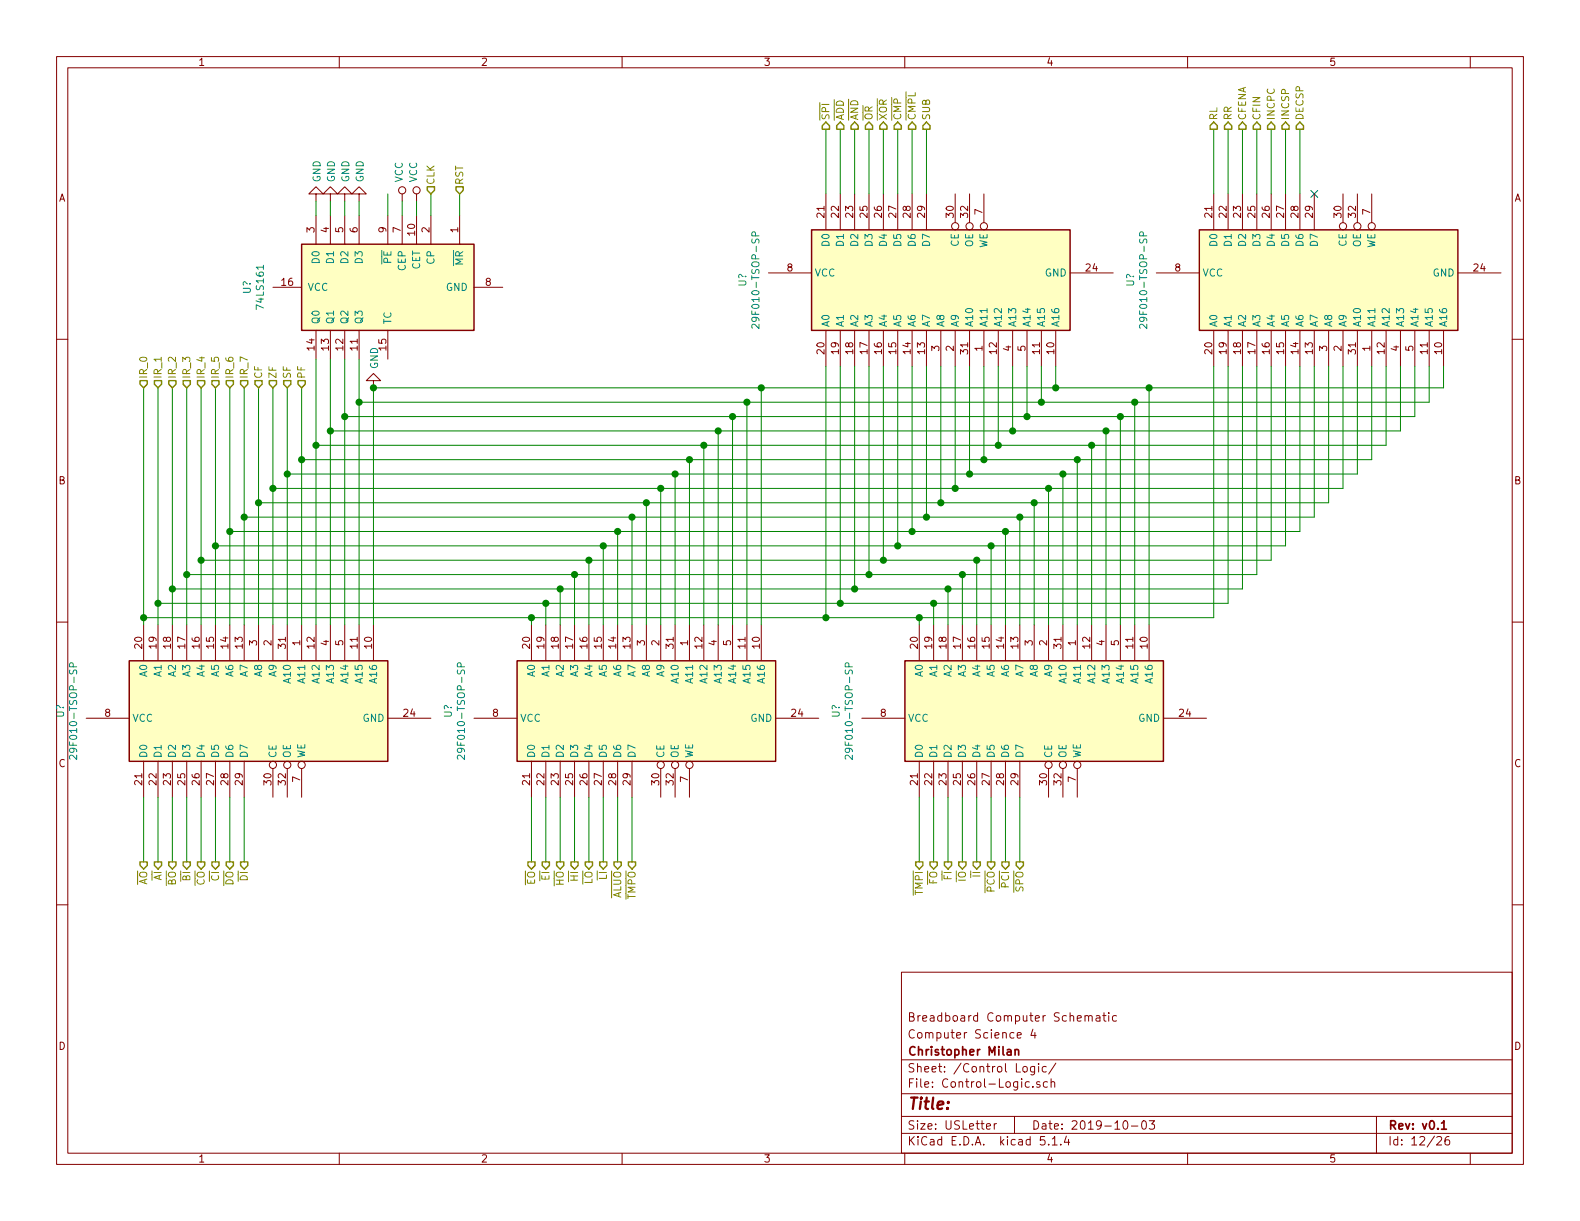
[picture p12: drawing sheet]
<svg xmlns="http://www.w3.org/2000/svg" width="279mm" height="216mm" viewBox="0 0 279 216" stroke-linecap="round" stroke-linejoin="round" font-family="sans-serif">
<g fill="none" stroke="#840000" stroke-width=".18">
<path d="M10 10h259.4v195.9h-259.4zM12 12h255.4v191.9h-255.4zM60 10v2M110 10v2M160 10v2M210 10v2M260 10v2M55.9 34.3h-1.3l1.3-1.3 1.2 1.3h-1.2v1.3M55.9 38.1v5.1M58.4 34.3h-1.3l1.3-1.3 1.3 1.3h-1.3v1.3M58.4 38.1v5.1M61 34.3h-1.3l1.3-1.3 1.2 1.3h-1.2v1.3"/>
<path d="M61 38.1v5.1M63.5 34.3h-1.3l1.3-1.3 1.3 1.3h-1.3v1.3M63.5 38.1v5.1M68.6 38.1v5.1M71.1 34.3v1.3M71.1 38.1v5.1M73.7 34.3v1.3M73.7 38.1v5.1M76.2 38.1v5.1M81.3 38.1v5.1M146 34.3v6.3M148.6 34.3v6.3"/>
<path d="M151.1 34.3v6.3M153.7 34.3v6.3M156.2 34.3v6.3M158.7 34.3v6.3M161.3 34.3v6.3M163.8 34.3v6.3M168.9 34.3v5.1M171.4 34.3v5.1M174 34.3v5.1M214.6 34.3v6.3M217.2 34.3v6.3M219.7 34.3v6.3"/>
<path d="M222.2 34.3v6.3M224.8 34.3v6.3M227.3 34.3v6.3M229.9 34.3v6.3M232.4 34.3v6.3M237.5 34.3v5.1M240 34.3v5.1M242.6 34.3v5.1M10 60h2M48.3 50.8h5M55.9 58.4v5.1M58.4 58.4v5.1"/>
<path d="M61 58.4v5.1M63.5 58.4v5.1M68.6 58.4v5.1M83.8 50.8h5.1M135.9 48.3h7.6M146 58.4v6.4M148.6 58.4v6.4M151.1 58.4v6.4M153.7 58.4v6.4M156.2 58.4v6.4M158.7 58.4v6.4M161.3 58.4v6.4"/>
<path d="M163.8 58.4v6.4M166.4 58.4v6.4M168.9 58.4v6.4M171.4 58.4v6.4M174 58.4v6.4M176.5 58.4v6.4M179.1 58.4v6.4M181.6 58.4v6.4M184.1 58.4v6.4M186.7 58.4v6.4M189.2 48.3h7.6M204.5 48.3h7.6"/>
<path d="M214.6 58.4v6.4M217.2 58.4v6.4M219.7 58.4v6.4M222.2 58.4v6.4M224.8 58.4v6.4M227.3 58.4v6.4M229.9 58.4v6.4M232.4 58.4v6.4M234.9 58.4v6.4M237.5 58.4v6.4M240 58.4v6.4M242.6 58.4v6.4"/>
<path d="M245.1 58.4v6.4M247.6 58.4v6.4M250.2 58.4v6.4M252.7 58.4v6.4M255.3 58.4v6.4M257.8 48.3h7.6M267.4 60h2M66 67.3h-1.2l1.2-1.3 1.3 1.3h-1.3v1.3M10 110h2M25.4 110.5v6.3M27.9 110.5v6.3M30.5 110.5v6.3"/>
<path d="M33 110.5v6.3M35.6 110.5v6.3M38.1 110.5v6.3M40.6 110.5v6.3M43.2 110.5v6.3M45.7 110.5v6.3M48.3 110.5v6.3M50.8 110.5v6.3M53.3 110.5v6.3M55.9 110.5v6.3M58.4 110.5v6.3M61 110.5v6.3"/>
<path d="M63.5 110.5v6.3M66 110.5v6.3M94 110.5v6.3M96.5 110.5v6.3M99.1 110.5v6.3M101.6 110.5v6.3M104.1 110.5v6.3M106.7 110.5v6.3M109.2 110.5v6.3M111.8 110.5v6.3M114.3 110.5v6.3M116.8 110.5v6.3"/>
<path d="M119.4 110.5v6.3M121.9 110.5v6.3M124.5 110.5v6.3M127 110.5v6.3M129.5 110.5v6.3M132.1 110.5v6.3M134.6 110.5v6.3M162.6 110.5v6.3M165.1 110.5v6.3M167.6 110.5v6.3M170.2 110.5v6.3M172.7 110.5v6.3"/>
<path d="M175.3 110.5v6.3M177.8 110.5v6.3M180.3 110.5v6.3M182.9 110.5v6.3M185.4 110.5v6.3M188 110.5v6.3M190.5 110.5v6.3M193 110.5v6.3M195.6 110.5v6.3M198.1 110.5v6.3M200.7 110.5v6.3M203.2 110.5v6.3"/>
<path d="M267.4 110h2M15.2 127h7.7M25.4 134.6v6.4M27.9 134.6v6.4M30.5 134.6v6.4M33 134.6v6.4M35.6 134.6v6.4M38.1 134.6v6.4M40.6 134.6v6.4M43.2 134.6v6.4M48.3 135.9v5.1M50.8 135.9v5.1"/>
<path d="M53.3 135.9v5.1M68.6 127h7.6M83.8 127h7.6M94 134.6v6.4M96.5 134.6v6.4M99.1 134.6v6.4M101.6 134.6v6.4M104.1 134.6v6.4M106.7 134.6v6.4M109.2 134.6v6.4M111.8 134.6v6.4M116.8 135.9v5.1"/>
<path d="M119.4 135.9v5.1M121.9 135.9v5.1M137.2 127h7.6M152.4 127h7.6M162.6 134.6v6.4M165.1 134.6v6.4M167.6 134.6v6.4M170.2 134.6v6.4M172.7 134.6v6.4M175.3 134.6v6.4M177.8 134.6v6.4M180.3 134.6v6.4"/>
<path d="M185.4 135.9v5.1M188 135.9v5.1M190.5 135.9v5.1M205.7 127h7.7M10 160h2M267.4 160h2M159.4 171.9h108v32h-108zM191.9 179.7l.2-.1 .3 .1 .1 .9M192.5 179.8l.2-.2 .4 .1v.9M193.9 179.7h.5l.1 .9M194.5 179.9l-.5 .1-.2 .2 .1 .3 .1 .1 .5-.1M195 179.6h.6"/>
<path d="M195.2 179.1v1.3l.4 .2M196.1 179.1v.1M196.1 179.6v1M197.4 179.7l-.4-.1-.3 .3 .1 .6h.6M159.4 197.4h108M159.4 193.4h108M159.4 187.4h108M174.4 199.2l.8-.2-.1-.2-.4-.1-.3 .2 .1 .7h.6M175.8 198.7v1M176.2 198.7l-.3 .1-.1 .2M179.4 197.4v3M179.9 183.1l.7-.2-.1-.2-.4-.1-.2 .2 .1 .7h.5"/>
<path d="M180.9 188.7l.3-.1 .4 .1v.7l-.2 .2-.5-.2zM182 191.3h-.4l-.3 .2 .1 .6 .2 .2 .4-.1M182.7 192.1v.2M182.7 182l-.4 1.1h.9M183 188.6v1.2l-.3 .3-.4-.1M183 188.6h-.5l-.3 .2 .1 .6 .2 .2 .5-.1M183 182.6v1M183.7 188.1v.1M183.7 188.6v1M183.9 191.3h-.4l-.2 .2 .1 .2 .5 .1v.4h-.6M185 188.6h-.4l-.3 .2 .1 .6 .2 .2 .4-.1M185.2 191.3h-.4l-.3 .2 .1 .6 .2 .2 .4-.1"/>
<path d="M185.9 191.4l.2-.1h.3l.1 1M185.9 190.8v1.5M186.7 188l-1.3 1.9M198.8 198.2h.3a.94 .94 0 0 1 0 1.5 .8 .8 0 0 1-.6-.7 .8 .8 0 0 1 .3-.8zM200.1 199.1h1.1M202 198.3l.4-.1a.94 .94 0 0 1 0 1.5 .82 .82 0 0 1-.4-1.4zM203.2 198.2h1l-.5 .6 .4 .1v.6l-.2 .2-.7-.2M243.4 197.4v6.5M60 203.9v2M110 203.9v2M159.4 200.4h108M160 203.9v2"/>
<path d="M184.7 201h-.7l-.1 .7 .2-.2 .6 .1 .1 .2-.1 .5-.2 .2-.6-.2M185.4 202.3v.2M186.1 201.4l.4-.4v1.5M186.1 202.5h.8M187.6 202.3v.2M188.6 200.9l-.4 1.1h1M189 201.5v1M210 203.9v2M254.1 201.1l.2-.1h.4l.2 .4-.9 1.1h.9M256.2 201a.59 .59 0 0 0-.7 .6l.1 .7 .2 .2 .5-.2 .1-.5-.2-.2-.4-.1-.3 .3M260 203.9v2"/>
<circle cx="71.1" cy="33.7" r=".63"/>
<circle cx="73.7" cy="33.7" r=".63"/>
<circle cx="168.9" cy="40" r=".63"/>
<circle cx="171.4" cy="40" r=".63"/>
<circle cx="174" cy="40" r=".63"/>
<circle cx="237.5" cy="40" r=".63"/>
<circle cx="240" cy="40" r=".63"/>
<circle cx="242.6" cy="40" r=".63"/>
<circle cx="48.3" cy="135.3" r=".63"/>
<circle cx="50.8" cy="135.3" r=".63"/>
<circle cx="53.3" cy="135.3" r=".63"/>
<circle cx="116.8" cy="135.3" r=".63"/>
<circle cx="119.4" cy="135.3" r=".63"/>
<circle cx="121.9" cy="135.3" r=".63"/>
<circle cx="185.4" cy="135.3" r=".63"/>
<circle cx="188" cy="135.3" r=".63"/>
<circle cx="190.5" cy="135.3" r=".63"/>
</g>
<path d="M178.1 185.6h.6l.1 1M178.8 185.9l-.5 .1-.2 .2v.3l.2 .1 .5-.1M179.5 185.7l.2-.1h.4v1M179.5 185.6v1M254.9 198.6l.4-.4v1.5M254.9 199.7h.9" fill="none" stroke="#840000" stroke-width=".3"/>
<g fill="#ffffc2" stroke="#ffffc2" stroke-width=".18">
<path d="M160 116.8h45.7v17.8h-45.7z"/>
<path d="M22.9 116.8h45.7v17.8h-45.7z"/>
<path d="M212.1 40.6h45.7v17.8h-45.7z"/>
<path d="M143.5 40.6h45.7v17.8h-45.7z"/>
<path d="M53.3 43.2h30.5v15.2h-30.5z"/>
<path d="M91.4 116.8h45.8v17.8h-45.8z"/>
</g>
<path d="M53.3 43.2h30.5v15.2h-30.5zM143.5 40.6h45.7v17.8h-45.7zM212.1 40.6h45.7v17.8h-45.7zM22.9 116.8h45.7v17.8h-45.7zM91.4 116.8h45.8v17.8h-45.8zM160 116.8h45.7v17.8h-45.7z" fill="none" stroke="#840000" stroke-width=".25"/>
<path d="M46.6 46.9v.7M133.6 41.7l-.1-.7h-.4l-.2 .2v.5h1.3M134.2 57.3v.8l-.7-.7-.2-.1-.4 .3 .2 .4M202.2 41.7l-.1-.7h-.4l-.2 .2v.5h1.3M202.8 57.3v.8l-.7-.7-.2-.1-.4 .3 .2 .4M13 117.9l-.1-.7h-.5l-.1 .2v.5h1.3M81.5 117.9l-.1-.7h-.4l-.1 .2v.5h1.2M150.1 117.9l-.1-.7h-.4l-.1 .2v.5h1.2M13.6 133.5v.8l-.7-.7-.3-.1-.3 .3 .1 .4M82.1 133.5v.8l-.7-.7-.2-.1-.3 .3 .1 .4M150.7 133.5v.8l-.7-.7-.2-.1-.3 .3 .1 .4" fill="none" stroke="#008484" stroke-width=".18"/>
<g fill="none" stroke="#008400" stroke-width=".18">
<path d="M55.9 35.6v2.5M58.4 35.6v2.5M61 35.6v2.5M63.5 35.6v2.5M68.6 34.3v3.8M71.1 35.6v2.5M73.7 35.6v2.5M76.2 34.3v3.8M81.3 34.3v3.8M146 22.9v11.4M148.6 22.9v11.4M151.1 22.9v11.4"/>
<path d="M153.7 22.9v11.4M156.2 22.9v11.4M158.7 22.9v11.4M161.3 22.9v11.4M163.8 22.9v11.4M214.6 22.9v11.4M217.2 22.9v11.4M219.7 22.9v11.4M222.2 22.9v11.4M224.8 22.9v11.4M227.3 22.9v11.4M229.9 22.9v11.4"/>
<path d="M25.4 68.6v41.9M27.9 68.6v41.9M30.5 68.6v41.9M33 68.6v41.9M35.6 68.6v41.9M38.1 68.6v41.9M40.6 68.6v41.9M43.2 68.6v41.9M45.7 68.6v41.9M48.3 68.6v41.9M50.8 68.6v41.9M53.3 68.6v41.9"/>
<path d="M55.9 63.5v47M58.4 63.5v47M61 63.5v47M63.5 63.5v47M124.5 78.7v31.8M127 76.2v34.3M129.5 73.7v36.8M132.1 71.1v39.4M134.6 68.6v41.9M146 64.8v44.4M148.6 64.8v41.9M151.1 64.8v39.3"/>
<path d="M153.7 64.8v36.8M156.2 64.8v34.3M158.7 64.8v31.7M161.3 64.8v29.2M163.8 64.8v26.6M166.4 64.8v24.1M168.9 64.8v21.6M171.4 64.8v19M174 64.8v16.5M176.5 64.8v13.9M179.1 64.8v11.4M181.6 64.8v8.9"/>
<path d="M184.1 64.8v6.3M186.7 64.8v3.8M193 78.7v31.8M195.6 76.2v34.3M198.1 73.7v36.8M200.7 71.1v39.4M203.2 68.6v41.9M214.6 64.8v44.4h-189.2M217.2 64.8v41.9h-189.3M219.7 64.8v39.3h-189.2M222.2 64.8v36.8h-189.2M224.8 64.8v34.3h-189.2"/>
<path d="M227.3 64.8v31.7h-189.2M229.9 64.8v29.2h-189.3M232.4 64.8v26.6h-189.2M234.9 64.8v24.1h-189.2M237.5 64.8v21.6h-189.2M240 64.8v19h-189.2M242.6 64.8v16.5h-189.3M245.1 64.8v13.9h-189.2M247.6 64.8v11.4h-189.2M250.2 64.8v8.9h-189.2M252.7 64.8v6.3h-189.2M255.3 64.8v3.8h-189.3v41.9"/>
<path d="M104.1 99.1v11.4M106.7 96.5v14M109.2 94v16.5M111.8 91.4v19.1M114.3 88.9v21.6M116.8 86.4v24.1M119.4 83.8v26.7M121.9 81.3v29.2M172.7 99.1v11.4M175.3 96.5v14M177.8 94v16.5M180.3 91.4v19.1"/>
<path d="M182.9 88.9v21.6M185.4 86.4v24.1M188 83.8v26.7M190.5 81.3v29.2M94 109.2v1.3M96.5 106.7v3.8M99.1 104.1v6.4M101.6 101.6v8.9M162.6 109.2v1.3M165.1 106.7v3.8M167.6 104.1v6.4M170.2 101.6v8.9"/>
<path d="M25.4 141v11.4M27.9 141v11.4M30.5 141v11.4M33 141v11.4M35.6 141v11.4M38.1 141v11.4M40.6 141v11.4M43.2 141v11.4M94 141v11.4M96.5 141v11.4M99.1 141v11.4M101.6 141v11.4"/>
<path d="M104.1 141v11.4M106.7 141v11.4M109.2 141v11.4M111.8 141v11.4M162.6 141v11.4M165.1 141v11.4M167.6 141v11.4M170.2 141v11.4M172.7 141v11.4M175.3 141v11.4M177.8 141v11.4M180.3 141v11.4"/>
</g>
<g fill="none" stroke="#848400" stroke-width=".25">
<path d="M75.6 33h1.2v.7l-.6 .6-.6-.6zM80.6 33h1.3v.7l-.6 .6-.7-.6zM146 21.6l.7 .6v.7h-1.3v-.7zM148.6 21.6l.6 .6v.7h-1.2v-.7zM151.1 21.6l.7 .6v.7h-1.3v-.7zM153.7 21.6l.6 .6v.7h-1.3v-.7zM156.2 21.6l.6 .6v.7h-1.2v-.7zM158.7 21.6l.7 .6v.7h-1.3v-.7zM160.7 22.2l.6-.6 .6 .6v.7h-1.2zM163.2 22.2l.6-.6 .7 .6v.7h-1.3zM214.6 21.6l.7 .6v.7h-1.3v-.7zM217.2 21.6l.6 .6v.7h-1.3v-.7z"/>
<path d="M219.7 21.6l.6 .6v.7h-1.2v-.7zM221.6 22.2l.6-.6 .7 .6v.7h-1.3zM224.2 22.2l.6-.6 .6 .6v.7h-1.2zM227.3 21.6l.7 .6v.7h-1.3v-.7zM229.9 21.6l.6 .6v.7h-1.3v-.7zM24.8 67.3h1.2v.6l-.6 .7-.6-.7zM27.3 67.3h1.3v.6l-.7 .7-.6-.7zM29.8 67.3h1.3v.6l-.6 .7-.7-.7zM32.4 67.3h1.3v.6l-.7 .7-.6-.7zM34.9 67.3h1.3v.6l-.6 .7-.7-.7zM37.5 67.3h1.2v.6l-.6 .7-.6-.7zM40 67.3h1.3v.6l-.7 .7-.6-.7z"/>
<path d="M42.5 67.3h1.3v.6l-.6 .7-.7-.7zM45.1 67.3h1.3v.6l-.7 .7-.6-.7zM47.6 67.3h1.3v.6l-.6 .7-.7-.7zM50.2 67.3h1.2v.6l-.6 .7-.6-.7zM52.7 67.3h1.3v.6l-.7 .7-.6-.7zM24.8 152.4h1.2v.6l-.6 .7-.6-.7zM27.3 152.4h1.3v.6l-.7 .7-.6-.7zM29.8 152.4h1.3v.6l-.6 .7-.7-.7zM32.4 152.4h1.3v.6l-.7 .7-.6-.7zM34.9 152.4h1.3v.6l-.6 .7-.7-.7zM37.5 152.4h1.2v.6l-.6 .7-.6-.7zM40 152.4h1.3v.6l-.7 .7-.6-.7z"/>
<path d="M42.5 152.4h1.3v.6l-.6 .7-.7-.7zM93.3 152.4h1.3v.6l-.6 .7-.7-.7zM95.9 152.4h1.3v.6l-.7 .7-.6-.7zM98.4 152.4h1.3v.6l-.6 .7-.7-.7zM101 152.4h1.2v.6l-.6 .7-.6-.7zM103.5 152.4h1.3v.6l-.7 .7-.6-.7zM106 152.4h1.3v.6l-.6 .7-.7-.7zM108.6 152.4h1.3v.6l-.7 .7-.6-.7zM111.1 152.4h1.3v.6l-.6 .7-.7-.7zM161.9 152.4h1.3v.6l-.6 .7-.7-.7zM164.5 152.4h1.2v.6l-.6 .7-.6-.7zM167 152.4h1.3v.6l-.7 .7-.6-.7z"/>
<path d="M169.5 152.4h1.3v.6l-.6 .7-.7-.7zM172.1 152.4h1.3v.6l-.7 .7-.6-.7zM174.6 152.4h1.3v.6l-.6 .7-.7-.7zM177.2 152.4h1.2v.6l-.6 .7-.6-.7zM179.7 152.4h1.3v.6l-.7 .7-.6-.7z"/>
</g>
<g fill="#008400" stroke="#008400" stroke-width=".25">
<circle cx="181.6" cy="73.7" r=".51"/>
<circle cx="184.2" cy="71.1" r=".51"/>
<circle cx="179.1" cy="76.2" r=".51"/>
<circle cx="176.5" cy="78.7" r=".51"/>
<circle cx="186.7" cy="68.6" r=".51"/>
<circle cx="174" cy="81.3" r=".51"/>
<circle cx="170.2" cy="101.6" r=".51"/>
<circle cx="171.5" cy="83.8" r=".51"/>
<circle cx="168.9" cy="86.4" r=".51"/>
<circle cx="200.7" cy="71.1" r=".51"/>
<circle cx="124.5" cy="78.7" r=".51"/>
<circle cx="121.9" cy="81.3" r=".51"/>
<circle cx="119.4" cy="83.8" r=".51"/>
<circle cx="116.8" cy="86.4" r=".51"/>
<circle cx="114.3" cy="88.9" r=".51"/>
<circle cx="111.8" cy="91.4" r=".51"/>
<circle cx="109.2" cy="94" r=".51"/>
<circle cx="106.7" cy="96.5" r=".51"/>
<circle cx="104.1" cy="99.1" r=".51"/>
<circle cx="101.6" cy="101.6" r=".51"/>
<circle cx="99.1" cy="104.1" r=".51"/>
<circle cx="96.5" cy="106.7" r=".51"/>
<circle cx="94" cy="109.2" r=".51"/>
<circle cx="203.2" cy="68.6" r=".51"/>
<circle cx="163.8" cy="91.4" r=".51"/>
<circle cx="198.1" cy="73.7" r=".51"/>
<circle cx="195.6" cy="76.2" r=".51"/>
<circle cx="193" cy="78.7" r=".51"/>
<circle cx="190.5" cy="81.3" r=".51"/>
<circle cx="188" cy="83.8" r=".51"/>
<circle cx="185.4" cy="86.4" r=".51"/>
<circle cx="182.9" cy="88.9" r=".51"/>
<circle cx="162.6" cy="109.2" r=".51"/>
<circle cx="180.3" cy="91.4" r=".51"/>
<circle cx="165.1" cy="106.7" r=".51"/>
<circle cx="177.8" cy="94" r=".51"/>
<circle cx="167.6" cy="104.1" r=".51"/>
<circle cx="175.3" cy="96.5" r=".51"/>
<circle cx="172.7" cy="99.1" r=".51"/>
<circle cx="129.5" cy="73.7" r=".51"/>
<circle cx="166.4" cy="88.9" r=".51"/>
<circle cx="66" cy="68.6" r=".51"/>
<circle cx="161.3" cy="94" r=".51"/>
<circle cx="63.5" cy="71.1" r=".51"/>
<circle cx="158.8" cy="96.5" r=".51"/>
<circle cx="61" cy="73.7" r=".51"/>
<circle cx="156.2" cy="99.1" r=".51"/>
<circle cx="58.4" cy="76.2" r=".51"/>
<circle cx="153.7" cy="101.6" r=".51"/>
<circle cx="55.9" cy="78.7" r=".51"/>
<circle cx="151.1" cy="104.1" r=".51"/>
<circle cx="53.3" cy="81.3" r=".51"/>
<circle cx="148.6" cy="106.7" r=".51"/>
<circle cx="50.8" cy="83.8" r=".51"/>
<circle cx="146.1" cy="109.2" r=".51"/>
<circle cx="48.3" cy="86.4" r=".51"/>
<circle cx="45.7" cy="88.9" r=".51"/>
<circle cx="43.2" cy="91.4" r=".51"/>
<circle cx="40.6" cy="94" r=".51"/>
<circle cx="38.1" cy="96.5" r=".51"/>
<circle cx="35.6" cy="99.1" r=".51"/>
<circle cx="33" cy="101.6" r=".51"/>
<circle cx="30.5" cy="104.1" r=".51"/>
<circle cx="27.9" cy="106.7" r=".51"/>
<circle cx="25.4" cy="109.2" r=".51"/>
<circle cx="134.6" cy="68.6" r=".51"/>
<circle cx="132.1" cy="71.1" r=".51"/>
<circle cx="127" cy="76.2" r=".51"/>
</g>
<path d="M231.8 33.7l1.2 1.2M233 33.7l-1.2 1.2" fill="none" stroke="#000084" stroke-width=".18"/>
<text font-size="2.8" fill="#840000" x="160.4" y="196.2">Title:</text>
<g font-size="2.1" fill="#840000">
<text x="160.4" y="183.6">Computer Science 4</text>
<text x="160.4" y="180.6">Breadboard Computer Schematic</text>
<text x="160.4" y="189.6">Sheet: /Control Logic/</text>
<text x="160.4" y="186.6">Christopher Milan</text>
<text x="160.4" y="192.3">File: Control-Logic.sch</text>
<text x="160.4" y="202.5">KiCad E.D.A. kicad 5.1.4</text>
<text x="160.4" y="199.7">Size: USLetter</text>
<text x="182.4" y="199.7">Date: 2019-10-03</text>
<text x="245.4" y="199.7">Rev: v0.1</text>
<text x="245.4" y="202.5">Id: 12/26</text>
</g>
<g font-size="1.8" fill="#840000">
<text x="35" y="11.6">1</text>
<text x="85" y="11.6">2</text>
<text x="135" y="11.6">3</text>
<text x="185" y="11.6">4</text>
<text x="235" y="11.6">5</text>
<text x="10.4" y="35.6">A</text>
<text x="267.8" y="35.6">A</text>
<text x="55.6" y="41.1" transform="rotate(-90 55.6 41.1)">3</text>
<text x="58.2" y="41.1" transform="rotate(-90 58.2 41.1)">4</text>
<text x="60.7" y="41.1" transform="rotate(-90 60.7 41.1)">5</text>
<text x="63.2" y="41.1" transform="rotate(-90 63.2 41.1)">6</text>
<text x="68.3" y="41.1" transform="rotate(-90 68.3 41.1)">9</text>
<text x="70.9" y="41.1" transform="rotate(-90 70.9 41.1)">7</text>
<text x="73.4" y="41.6" transform="rotate(-90 73.4 41.6)">10</text>
<text x="75.9" y="41.1" transform="rotate(-90 75.9 41.1)">2</text>
<text x="81" y="41.1" transform="rotate(-90 81 41.1)">1</text>
<text x="145.8" y="38.4" transform="rotate(-90 145.8 38.4)">21</text>
<text x="148.3" y="38.4" transform="rotate(-90 148.3 38.4)">22</text>
<text x="150.9" y="38.4" transform="rotate(-90 150.9 38.4)">23</text>
<text x="153.4" y="38.4" transform="rotate(-90 153.4 38.4)">25</text>
<text x="156" y="38.4" transform="rotate(-90 156 38.4)">26</text>
<text x="158.5" y="38.4" transform="rotate(-90 158.5 38.4)">27</text>
<text x="161" y="38.4" transform="rotate(-90 161 38.4)">28</text>
<text x="163.6" y="38.4" transform="rotate(-90 163.6 38.4)">29</text>
<text x="168.7" y="38.4" transform="rotate(-90 168.7 38.4)">30</text>
<text x="171.2" y="38.4" transform="rotate(-90 171.2 38.4)">32</text>
<text x="173.7" y="37.9" transform="rotate(-90 173.7 37.9)">7</text>
<text x="214.4" y="38.4" transform="rotate(-90 214.4 38.4)">21</text>
<text x="216.9" y="38.4" transform="rotate(-90 216.9 38.4)">22</text>
<text x="219.5" y="38.4" transform="rotate(-90 219.5 38.4)">23</text>
<text x="222" y="38.4" transform="rotate(-90 222 38.4)">25</text>
<text x="224.5" y="38.4" transform="rotate(-90 224.5 38.4)">26</text>
<text x="227.1" y="38.4" transform="rotate(-90 227.1 38.4)">27</text>
<text x="229.6" y="38.4" transform="rotate(-90 229.6 38.4)">28</text>
<text x="232.2" y="38.4" transform="rotate(-90 232.2 38.4)">29</text>
<text x="237.2" y="38.4" transform="rotate(-90 237.2 38.4)">30</text>
<text x="239.8" y="38.4" transform="rotate(-90 239.8 38.4)">32</text>
<text x="242.3" y="37.9" transform="rotate(-90 242.3 37.9)">7</text>
<text x="49.8" y="50.5">16</text>
<text x="85.9" y="50.5">8</text>
<text x="139.2" y="48">8</text>
<text x="192.1" y="48">24</text>
<text x="207.8" y="48">8</text>
<text x="260.7" y="48">24</text>
<text x="55.6" y="61.9" transform="rotate(-90 55.6 61.9)">14</text>
<text x="58.2" y="61.9" transform="rotate(-90 58.2 61.9)">13</text>
<text x="60.7" y="61.9" transform="rotate(-90 60.7 61.9)">12</text>
<text x="63.2" y="61.9" transform="rotate(-90 63.2 61.9)">11</text>
<text x="68.3" y="61.9" transform="rotate(-90 68.3 61.9)">15</text>
<text x="145.8" y="62.6" transform="rotate(-90 145.8 62.6)">20</text>
<text x="148.3" y="62.6" transform="rotate(-90 148.3 62.6)">19</text>
<text x="150.9" y="62.6" transform="rotate(-90 150.9 62.6)">18</text>
<text x="153.4" y="62.6" transform="rotate(-90 153.4 62.6)">17</text>
<text x="156" y="62.6" transform="rotate(-90 156 62.6)">16</text>
<text x="158.5" y="62.6" transform="rotate(-90 158.5 62.6)">15</text>
<text x="161" y="62.6" transform="rotate(-90 161 62.6)">14</text>
<text x="163.6" y="62.6" transform="rotate(-90 163.6 62.6)">13</text>
<text x="166.1" y="62.1" transform="rotate(-90 166.1 62.1)">3</text>
<text x="168.7" y="62.1" transform="rotate(-90 168.7 62.1)">2</text>
<text x="171.2" y="62.6" transform="rotate(-90 171.2 62.6)">31</text>
<text x="173.7" y="62.1" transform="rotate(-90 173.7 62.1)">1</text>
<text x="176.3" y="62.6" transform="rotate(-90 176.3 62.6)">12</text>
<text x="178.8" y="62.1" transform="rotate(-90 178.8 62.1)">4</text>
<text x="181.4" y="62.1" transform="rotate(-90 181.4 62.1)">5</text>
<text x="183.9" y="62.6" transform="rotate(-90 183.9 62.6)">11</text>
<text x="186.4" y="62.6" transform="rotate(-90 186.4 62.6)">10</text>
<text x="214.4" y="62.6" transform="rotate(-90 214.4 62.6)">20</text>
<text x="216.9" y="62.6" transform="rotate(-90 216.9 62.6)">19</text>
<text x="219.5" y="62.6" transform="rotate(-90 219.5 62.6)">18</text>
<text x="222" y="62.6" transform="rotate(-90 222 62.6)">17</text>
<text x="224.5" y="62.6" transform="rotate(-90 224.5 62.6)">16</text>
<text x="227.1" y="62.6" transform="rotate(-90 227.1 62.6)">15</text>
<text x="229.6" y="62.6" transform="rotate(-90 229.6 62.6)">14</text>
<text x="232.2" y="62.6" transform="rotate(-90 232.2 62.6)">13</text>
<text x="234.7" y="62.1" transform="rotate(-90 234.7 62.1)">3</text>
<text x="237.2" y="62.1" transform="rotate(-90 237.2 62.1)">2</text>
<text x="239.8" y="62.6" transform="rotate(-90 239.8 62.6)">31</text>
<text x="242.3" y="62.1" transform="rotate(-90 242.3 62.1)">1</text>
<text x="244.9" y="62.6" transform="rotate(-90 244.9 62.6)">12</text>
<text x="247.4" y="62.1" transform="rotate(-90 247.4 62.1)">4</text>
<text x="249.9" y="62.1" transform="rotate(-90 249.9 62.1)">5</text>
<text x="252.5" y="62.6" transform="rotate(-90 252.5 62.6)">11</text>
<text x="255" y="62.6" transform="rotate(-90 255 62.6)">10</text>
<text x="10.4" y="85.6">B</text>
<text x="267.8" y="85.6">B</text>
<text x="25.1" y="114.6" transform="rotate(-90 25.1 114.6)">20</text>
<text x="27.7" y="114.6" transform="rotate(-90 27.7 114.6)">19</text>
<text x="30.2" y="114.6" transform="rotate(-90 30.2 114.6)">18</text>
<text x="32.8" y="114.6" transform="rotate(-90 32.8 114.6)">17</text>
<text x="35.3" y="114.6" transform="rotate(-90 35.3 114.6)">16</text>
<text x="37.8" y="114.6" transform="rotate(-90 37.8 114.6)">15</text>
<text x="40.4" y="114.6" transform="rotate(-90 40.4 114.6)">14</text>
<text x="42.9" y="114.6" transform="rotate(-90 42.9 114.6)">13</text>
<text x="45.5" y="114.1" transform="rotate(-90 45.5 114.1)">3</text>
<text x="48" y="114.1" transform="rotate(-90 48 114.1)">2</text>
<text x="50.5" y="114.6" transform="rotate(-90 50.5 114.6)">31</text>
<text x="53.1" y="114.1" transform="rotate(-90 53.1 114.1)">1</text>
<text x="55.6" y="114.6" transform="rotate(-90 55.6 114.6)">12</text>
<text x="58.2" y="114.1" transform="rotate(-90 58.2 114.1)">4</text>
<text x="60.7" y="114.1" transform="rotate(-90 60.7 114.1)">5</text>
<text x="63.2" y="114.6" transform="rotate(-90 63.2 114.6)">11</text>
<text x="65.8" y="114.6" transform="rotate(-90 65.8 114.6)">10</text>
<text x="93.7" y="114.6" transform="rotate(-90 93.7 114.6)">20</text>
<text x="96.3" y="114.6" transform="rotate(-90 96.3 114.6)">19</text>
<text x="98.8" y="114.6" transform="rotate(-90 98.8 114.6)">18</text>
<text x="101.3" y="114.6" transform="rotate(-90 101.3 114.6)">17</text>
<text x="103.9" y="114.6" transform="rotate(-90 103.9 114.6)">16</text>
<text x="106.4" y="114.6" transform="rotate(-90 106.4 114.6)">15</text>
<text x="109" y="114.6" transform="rotate(-90 109 114.6)">14</text>
<text x="111.5" y="114.6" transform="rotate(-90 111.5 114.6)">13</text>
<text x="114" y="114.1" transform="rotate(-90 114 114.1)">3</text>
<text x="116.6" y="114.1" transform="rotate(-90 116.6 114.1)">2</text>
<text x="119.1" y="114.6" transform="rotate(-90 119.1 114.6)">31</text>
<text x="121.7" y="114.1" transform="rotate(-90 121.7 114.1)">1</text>
<text x="124.2" y="114.6" transform="rotate(-90 124.2 114.6)">12</text>
<text x="126.7" y="114.1" transform="rotate(-90 126.7 114.1)">4</text>
<text x="129.3" y="114.1" transform="rotate(-90 129.3 114.1)">5</text>
<text x="131.8" y="114.6" transform="rotate(-90 131.8 114.6)">11</text>
<text x="134.4" y="114.6" transform="rotate(-90 134.4 114.6)">10</text>
<text x="162.3" y="114.6" transform="rotate(-90 162.3 114.6)">20</text>
<text x="164.8" y="114.6" transform="rotate(-90 164.8 114.6)">19</text>
<text x="167.4" y="114.6" transform="rotate(-90 167.4 114.6)">18</text>
<text x="169.9" y="114.6" transform="rotate(-90 169.9 114.6)">17</text>
<text x="172.5" y="114.6" transform="rotate(-90 172.5 114.6)">16</text>
<text x="175" y="114.6" transform="rotate(-90 175 114.6)">15</text>
<text x="177.5" y="114.6" transform="rotate(-90 177.5 114.6)">14</text>
<text x="180.1" y="114.6" transform="rotate(-90 180.1 114.6)">13</text>
<text x="182.6" y="114.1" transform="rotate(-90 182.6 114.1)">3</text>
<text x="185.2" y="114.1" transform="rotate(-90 185.2 114.1)">2</text>
<text x="187.7" y="114.6" transform="rotate(-90 187.7 114.6)">31</text>
<text x="190.2" y="114.1" transform="rotate(-90 190.2 114.1)">1</text>
<text x="192.8" y="114.6" transform="rotate(-90 192.8 114.6)">12</text>
<text x="195.3" y="114.1" transform="rotate(-90 195.3 114.1)">4</text>
<text x="197.9" y="114.1" transform="rotate(-90 197.9 114.1)">5</text>
<text x="200.4" y="114.6" transform="rotate(-90 200.4 114.6)">11</text>
<text x="202.9" y="114.6" transform="rotate(-90 202.9 114.6)">10</text>
<text x="18.6" y="126.7">8</text>
<text x="71.4" y="126.7">24</text>
<text x="87.1" y="126.7">8</text>
<text x="140" y="126.7">24</text>
<text x="155.7" y="126.7">8</text>
<text x="208.6" y="126.7">24</text>
<text x="10.4" y="135.6">C</text>
<text x="267.8" y="135.6">C</text>
<text x="25.1" y="138.8" transform="rotate(-90 25.1 138.8)">21</text>
<text x="27.7" y="138.8" transform="rotate(-90 27.7 138.8)">22</text>
<text x="30.2" y="138.8" transform="rotate(-90 30.2 138.8)">23</text>
<text x="32.8" y="138.8" transform="rotate(-90 32.8 138.8)">25</text>
<text x="35.3" y="138.8" transform="rotate(-90 35.3 138.8)">26</text>
<text x="37.8" y="138.8" transform="rotate(-90 37.8 138.8)">27</text>
<text x="40.4" y="138.8" transform="rotate(-90 40.4 138.8)">28</text>
<text x="42.9" y="138.8" transform="rotate(-90 42.9 138.8)">29</text>
<text x="48" y="138.8" transform="rotate(-90 48 138.8)">30</text>
<text x="50.5" y="138.8" transform="rotate(-90 50.5 138.8)">32</text>
<text x="53.1" y="138.3" transform="rotate(-90 53.1 138.3)">7</text>
<text x="93.7" y="138.8" transform="rotate(-90 93.7 138.8)">21</text>
<text x="96.3" y="138.8" transform="rotate(-90 96.3 138.8)">22</text>
<text x="98.8" y="138.8" transform="rotate(-90 98.8 138.8)">23</text>
<text x="101.3" y="138.8" transform="rotate(-90 101.3 138.8)">25</text>
<text x="103.9" y="138.8" transform="rotate(-90 103.9 138.8)">26</text>
<text x="106.4" y="138.8" transform="rotate(-90 106.4 138.8)">27</text>
<text x="109" y="138.8" transform="rotate(-90 109 138.8)">28</text>
<text x="111.5" y="138.8" transform="rotate(-90 111.5 138.8)">29</text>
<text x="116.6" y="138.8" transform="rotate(-90 116.6 138.8)">30</text>
<text x="119.1" y="138.8" transform="rotate(-90 119.1 138.8)">32</text>
<text x="121.7" y="138.3" transform="rotate(-90 121.7 138.3)">7</text>
<text x="162.3" y="138.8" transform="rotate(-90 162.3 138.8)">21</text>
<text x="164.8" y="138.8" transform="rotate(-90 164.8 138.8)">22</text>
<text x="167.4" y="138.8" transform="rotate(-90 167.4 138.8)">23</text>
<text x="169.9" y="138.8" transform="rotate(-90 169.9 138.8)">25</text>
<text x="172.5" y="138.8" transform="rotate(-90 172.5 138.8)">26</text>
<text x="175" y="138.8" transform="rotate(-90 175 138.8)">27</text>
<text x="177.5" y="138.8" transform="rotate(-90 177.5 138.8)">28</text>
<text x="180.1" y="138.8" transform="rotate(-90 180.1 138.8)">29</text>
<text x="185.2" y="138.8" transform="rotate(-90 185.2 138.8)">30</text>
<text x="187.7" y="138.8" transform="rotate(-90 187.7 138.8)">32</text>
<text x="190.2" y="138.3" transform="rotate(-90 190.2 138.3)">7</text>
<text x="10.4" y="185.6">D</text>
<text x="267.8" y="185.6">D</text>
<text x="35" y="205.5">1</text>
<text x="85" y="205.5">2</text>
<text x="135" y="205.5">3</text>
<text x="185" y="205.5">4</text>
<text x="235" y="205.5">5</text>
</g>
<g font-size="1.8" fill="#848400">
<text x="146.7" y="21.3" transform="rotate(-90 146.7 21.3)">SPI</text>
<text x="149.2" y="21.3" transform="rotate(-90 149.2 21.3)">ADD</text>
<text x="151.8" y="21.3" transform="rotate(-90 151.8 21.3)">AND</text>
<text x="154.3" y="21.3" transform="rotate(-90 154.3 21.3)">OR</text>
<text x="156.8" y="21.3" transform="rotate(-90 156.8 21.3)">XOR</text>
<text x="159.4" y="21.3" transform="rotate(-90 159.4 21.3)">CMP</text>
<text x="161.9" y="21.3" transform="rotate(-90 161.9 21.3)">CMPL</text>
<text x="164.5" y="21.3" transform="rotate(-90 164.5 21.3)">SUB</text>
<text x="215.3" y="21.3" transform="rotate(-90 215.3 21.3)">RL</text>
<text x="217.8" y="21.3" transform="rotate(-90 217.8 21.3)">RR</text>
<text x="220.3" y="21.3" transform="rotate(-90 220.3 21.3)">CFENA</text>
<text x="222.9" y="21.3" transform="rotate(-90 222.9 21.3)">CFIN</text>
<text x="225.4" y="21.3" transform="rotate(-90 225.4 21.3)">INCPC</text>
<text x="228" y="21.3" transform="rotate(-90 228 21.3)">INCSP</text>
<text x="230.5" y="21.3" transform="rotate(-90 230.5 21.3)">DECSP</text>
<text x="76.8" y="32.8" transform="rotate(-90 76.8 32.8)">CLK</text>
<text x="81.9" y="32.8" transform="rotate(-90 81.9 32.8)">RST</text>
<text x="26" y="67.1" transform="rotate(-90 26 67.1)">IR_0</text>
<text x="28.6" y="67.1" transform="rotate(-90 28.6 67.1)">IR_1</text>
<text x="31.1" y="67.1" transform="rotate(-90 31.1 67.1)">IR_2</text>
<text x="33.7" y="67.1" transform="rotate(-90 33.7 67.1)">IR_3</text>
<text x="36.2" y="67.1" transform="rotate(-90 36.2 67.1)">IR_4</text>
<text x="38.7" y="67.1" transform="rotate(-90 38.7 67.1)">IR_5</text>
<text x="41.3" y="67.1" transform="rotate(-90 41.3 67.1)">IR_6</text>
<text x="43.8" y="67.1" transform="rotate(-90 43.8 67.1)">IR_7</text>
<text x="46.4" y="67.1" transform="rotate(-90 46.4 67.1)">CF</text>
<text x="48.9" y="67.1" transform="rotate(-90 48.9 67.1)">ZF</text>
<text x="51.4" y="67.1" transform="rotate(-90 51.4 67.1)">SF</text>
<text x="54" y="67.1" transform="rotate(-90 54 67.1)">PF</text>
<text x="28.6" y="155.7" transform="rotate(-90 28.6 155.7)">AI</text>
<text x="33.7" y="155.7" transform="rotate(-90 33.7 155.7)">BI</text>
<text x="38.7" y="155.7" transform="rotate(-90 38.7 155.7)">CI</text>
<text x="43.8" y="155.7" transform="rotate(-90 43.8 155.7)">DI</text>
<text x="97.2" y="155.6" transform="rotate(-90 97.2 155.6)">EI</text>
<text x="102.2" y="155.7" transform="rotate(-90 102.2 155.7)">HI</text>
<text x="107.3" y="155.5" transform="rotate(-90 107.3 155.5)">LI</text>
<text x="168.3" y="155.5" transform="rotate(-90 168.3 155.5)">FI</text>
<text x="170.8" y="155.8" transform="rotate(-90 170.8 155.8)">IO</text>
<text x="173.4" y="154.9" transform="rotate(-90 173.4 154.9)">II</text>
<text x="26" y="156.6" transform="rotate(-90 26 156.6)">AO</text>
<text x="31.1" y="156.6" transform="rotate(-90 31.1 156.6)">BO</text>
<text x="36.2" y="156.6" transform="rotate(-90 36.2 156.6)">CO</text>
<text x="41.3" y="156.6" transform="rotate(-90 41.3 156.6)">DO</text>
<text x="94.6" y="156.5" transform="rotate(-90 94.6 156.5)">EO</text>
<text x="99.7" y="156.6" transform="rotate(-90 99.7 156.6)">HO</text>
<text x="104.8" y="156.4" transform="rotate(-90 104.8 156.4)">LO</text>
<text x="109.9" y="158.9" transform="rotate(-90 109.9 158.9)">ALUO</text>
<text x="112.4" y="159" transform="rotate(-90 112.4 159)">TMPO</text>
<text x="163.2" y="158.1" transform="rotate(-90 163.2 158.1)">TMPI</text>
<text x="165.7" y="156.4" transform="rotate(-90 165.7 156.4)">FO</text>
<text x="175.9" y="157.8" transform="rotate(-90 175.9 157.8)">PCO</text>
<text x="178.4" y="156.9" transform="rotate(-90 178.4 156.9)">PCI</text>
<text x="181" y="157.7" transform="rotate(-90 181 157.7)">SPO</text>
</g>
<g font-size="1.8" fill="#008484">
<text x="56.7" y="32.3" transform="rotate(-90 56.7 32.3)">GND</text>
<text x="59.2" y="32.3" transform="rotate(-90 59.2 32.3)">GND</text>
<text x="61.8" y="32.3" transform="rotate(-90 61.8 32.3)">GND</text>
<text x="64.3" y="32.3" transform="rotate(-90 64.3 32.3)">GND</text>
<text x="71.2" y="32.3" transform="rotate(-90 71.2 32.3)">VCC</text>
<text x="73.8" y="32.3" transform="rotate(-90 73.8 32.3)">VCC</text>
<text x="56.5" y="46.5" transform="rotate(-90 56.5 46.5)">D0</text>
<text x="59.1" y="46.5" transform="rotate(-90 59.1 46.5)">D1</text>
<text x="61.6" y="46.5" transform="rotate(-90 61.6 46.5)">D2</text>
<text x="64.1" y="46.5" transform="rotate(-90 64.1 46.5)">D3</text>
<text x="69.2" y="46.6" transform="rotate(-90 69.2 46.6)">PE</text>
<text x="71.8" y="47.8" transform="rotate(-90 71.8 47.8)">CEP</text>
<text x="74.3" y="47.7" transform="rotate(-90 74.3 47.7)">CET</text>
<text x="76.8" y="46.7" transform="rotate(-90 76.8 46.7)">CP</text>
<text x="81.9" y="46.9" transform="rotate(-90 81.9 46.9)">MR</text>
<text x="146.7" y="43.4" transform="rotate(-90 146.7 43.4)">D0</text>
<text x="149.2" y="43.4" transform="rotate(-90 149.2 43.4)">D1</text>
<text x="151.8" y="43.4" transform="rotate(-90 151.8 43.4)">D2</text>
<text x="154.3" y="43.4" transform="rotate(-90 154.3 43.4)">D3</text>
<text x="156.8" y="43.4" transform="rotate(-90 156.8 43.4)">D4</text>
<text x="159.4" y="43.4" transform="rotate(-90 159.4 43.4)">D5</text>
<text x="161.9" y="43.4" transform="rotate(-90 161.9 43.4)">D6</text>
<text x="164.5" y="43.4" transform="rotate(-90 164.5 43.4)">D7</text>
<text x="169.5" y="43.6" transform="rotate(-90 169.5 43.6)">CE</text>
<text x="172.1" y="43.7" transform="rotate(-90 172.1 43.7)">OE</text>
<text x="174.6" y="44" transform="rotate(-90 174.6 44)">WE</text>
<text x="215.3" y="43.4" transform="rotate(-90 215.3 43.4)">D0</text>
<text x="217.8" y="43.4" transform="rotate(-90 217.8 43.4)">D1</text>
<text x="220.3" y="43.4" transform="rotate(-90 220.3 43.4)">D2</text>
<text x="222.9" y="43.4" transform="rotate(-90 222.9 43.4)">D3</text>
<text x="225.4" y="43.4" transform="rotate(-90 225.4 43.4)">D4</text>
<text x="228" y="43.4" transform="rotate(-90 228 43.4)">D5</text>
<text x="230.5" y="43.4" transform="rotate(-90 230.5 43.4)">D6</text>
<text x="233" y="43.4" transform="rotate(-90 233 43.4)">D7</text>
<text x="238.1" y="43.6" transform="rotate(-90 238.1 43.6)">CE</text>
<text x="240.7" y="43.7" transform="rotate(-90 240.7 43.7)">OE</text>
<text x="243.2" y="44" transform="rotate(-90 243.2 44)">WE</text>
<text x="44.3" y="52" transform="rotate(-90 44.3 52)">U?</text>
<text x="54.4" y="51.4">VCC</text>
<text x="78.9" y="51.4">GND</text>
<text x="132" y="50.7" transform="rotate(-90 132 50.7)">U?</text>
<text x="144" y="48.9">VCC</text>
<text x="184.8" y="48.9">GND</text>
<text x="200.6" y="50.7" transform="rotate(-90 200.6 50.7)">U?</text>
<text x="212.6" y="48.9">VCC</text>
<text x="253.4" y="48.9">GND</text>
<text x="46.7" y="54.4" transform="rotate(-90 46.7 54.4)">74LS161</text>
<text x="56.5" y="57.4" transform="rotate(-90 56.5 57.4)">Q0</text>
<text x="59.1" y="57.4" transform="rotate(-90 59.1 57.4)">Q1</text>
<text x="61.6" y="57.4" transform="rotate(-90 61.6 57.4)">Q2</text>
<text x="64.1" y="57.4" transform="rotate(-90 64.1 57.4)">Q3</text>
<text x="69.2" y="57.4" transform="rotate(-90 69.2 57.4)">TC</text>
<text x="134.3" y="56.7" transform="rotate(-90 134.3 56.7)">29F010-TSOP-SP</text>
<text x="146.7" y="57.9" transform="rotate(-90 146.7 57.9)">A0</text>
<text x="149.2" y="57.9" transform="rotate(-90 149.2 57.9)">A1</text>
<text x="151.8" y="57.9" transform="rotate(-90 151.8 57.9)">A2</text>
<text x="154.3" y="57.9" transform="rotate(-90 154.3 57.9)">A3</text>
<text x="156.8" y="57.9" transform="rotate(-90 156.8 57.9)">A4</text>
<text x="159.4" y="57.9" transform="rotate(-90 159.4 57.9)">A5</text>
<text x="161.9" y="57.9" transform="rotate(-90 161.9 57.9)">A6</text>
<text x="164.5" y="57.9" transform="rotate(-90 164.5 57.9)">A7</text>
<text x="167" y="57.9" transform="rotate(-90 167 57.9)">A8</text>
<text x="169.5" y="57.9" transform="rotate(-90 169.5 57.9)">A9</text>
<text x="172.1" y="57.9" transform="rotate(-90 172.1 57.9)">A10</text>
<text x="174.6" y="57.9" transform="rotate(-90 174.6 57.9)">A11</text>
<text x="177.2" y="57.9" transform="rotate(-90 177.2 57.9)">A12</text>
<text x="179.7" y="57.9" transform="rotate(-90 179.7 57.9)">A13</text>
<text x="182.2" y="57.9" transform="rotate(-90 182.2 57.9)">A14</text>
<text x="184.8" y="57.9" transform="rotate(-90 184.8 57.9)">A15</text>
<text x="187.3" y="57.9" transform="rotate(-90 187.3 57.9)">A16</text>
<text x="202.9" y="56.7" transform="rotate(-90 202.9 56.7)">29F010-TSOP-SP</text>
<text x="215.3" y="57.9" transform="rotate(-90 215.3 57.9)">A0</text>
<text x="217.8" y="57.9" transform="rotate(-90 217.8 57.9)">A1</text>
<text x="220.3" y="57.9" transform="rotate(-90 220.3 57.9)">A2</text>
<text x="222.9" y="57.9" transform="rotate(-90 222.9 57.9)">A3</text>
<text x="225.4" y="57.9" transform="rotate(-90 225.4 57.9)">A4</text>
<text x="228" y="57.9" transform="rotate(-90 228 57.9)">A5</text>
<text x="230.5" y="57.9" transform="rotate(-90 230.5 57.9)">A6</text>
<text x="233" y="57.9" transform="rotate(-90 233 57.9)">A7</text>
<text x="235.6" y="57.9" transform="rotate(-90 235.6 57.9)">A8</text>
<text x="238.1" y="57.9" transform="rotate(-90 238.1 57.9)">A9</text>
<text x="240.7" y="57.9" transform="rotate(-90 240.7 57.9)">A10</text>
<text x="243.2" y="57.9" transform="rotate(-90 243.2 57.9)">A11</text>
<text x="245.7" y="57.9" transform="rotate(-90 245.7 57.9)">A12</text>
<text x="248.3" y="57.9" transform="rotate(-90 248.3 57.9)">A13</text>
<text x="250.8" y="57.9" transform="rotate(-90 250.8 57.9)">A14</text>
<text x="253.4" y="57.9" transform="rotate(-90 253.4 57.9)">A15</text>
<text x="255.9" y="57.9" transform="rotate(-90 255.9 57.9)">A16</text>
<text x="66.9" y="65.3" transform="rotate(-90 66.9 65.3)">GND</text>
<text x="26" y="119.6" transform="rotate(-90 26 119.6)">A0</text>
<text x="28.6" y="119.6" transform="rotate(-90 28.6 119.6)">A1</text>
<text x="31.1" y="119.6" transform="rotate(-90 31.1 119.6)">A2</text>
<text x="33.7" y="119.6" transform="rotate(-90 33.7 119.6)">A3</text>
<text x="36.2" y="119.6" transform="rotate(-90 36.2 119.6)">A4</text>
<text x="38.7" y="119.6" transform="rotate(-90 38.7 119.6)">A5</text>
<text x="41.3" y="119.6" transform="rotate(-90 41.3 119.6)">A6</text>
<text x="43.8" y="119.6" transform="rotate(-90 43.8 119.6)">A7</text>
<text x="46.4" y="119.6" transform="rotate(-90 46.4 119.6)">A8</text>
<text x="48.9" y="119.6" transform="rotate(-90 48.9 119.6)">A9</text>
<text x="94.6" y="119.6" transform="rotate(-90 94.6 119.6)">A0</text>
<text x="97.2" y="119.6" transform="rotate(-90 97.2 119.6)">A1</text>
<text x="99.7" y="119.6" transform="rotate(-90 99.7 119.6)">A2</text>
<text x="102.2" y="119.6" transform="rotate(-90 102.2 119.6)">A3</text>
<text x="104.8" y="119.6" transform="rotate(-90 104.8 119.6)">A4</text>
<text x="107.3" y="119.6" transform="rotate(-90 107.3 119.6)">A5</text>
<text x="109.9" y="119.6" transform="rotate(-90 109.9 119.6)">A6</text>
<text x="112.4" y="119.6" transform="rotate(-90 112.4 119.6)">A7</text>
<text x="114.9" y="119.6" transform="rotate(-90 114.9 119.6)">A8</text>
<text x="117.5" y="119.6" transform="rotate(-90 117.5 119.6)">A9</text>
<text x="163.2" y="119.6" transform="rotate(-90 163.2 119.6)">A0</text>
<text x="165.7" y="119.6" transform="rotate(-90 165.7 119.6)">A1</text>
<text x="168.3" y="119.6" transform="rotate(-90 168.3 119.6)">A2</text>
<text x="170.8" y="119.6" transform="rotate(-90 170.8 119.6)">A3</text>
<text x="173.4" y="119.6" transform="rotate(-90 173.4 119.6)">A4</text>
<text x="175.9" y="119.6" transform="rotate(-90 175.9 119.6)">A5</text>
<text x="178.4" y="119.6" transform="rotate(-90 178.4 119.6)">A6</text>
<text x="181" y="119.6" transform="rotate(-90 181 119.6)">A7</text>
<text x="183.5" y="119.6" transform="rotate(-90 183.5 119.6)">A8</text>
<text x="186.1" y="119.6" transform="rotate(-90 186.1 119.6)">A9</text>
<text x="51.4" y="120.6" transform="rotate(-90 51.4 120.6)">A10</text>
<text x="54" y="120.6" transform="rotate(-90 54 120.6)">A11</text>
<text x="56.5" y="120.6" transform="rotate(-90 56.5 120.6)">A12</text>
<text x="59.1" y="120.6" transform="rotate(-90 59.1 120.6)">A13</text>
<text x="61.6" y="120.6" transform="rotate(-90 61.6 120.6)">A14</text>
<text x="64.1" y="120.6" transform="rotate(-90 64.1 120.6)">A15</text>
<text x="66.7" y="120.6" transform="rotate(-90 66.7 120.6)">A16</text>
<text x="120" y="120.6" transform="rotate(-90 120 120.6)">A10</text>
<text x="122.6" y="120.6" transform="rotate(-90 122.6 120.6)">A11</text>
<text x="125.1" y="120.6" transform="rotate(-90 125.1 120.6)">A12</text>
<text x="127.6" y="120.6" transform="rotate(-90 127.6 120.6)">A13</text>
<text x="130.2" y="120.6" transform="rotate(-90 130.2 120.6)">A14</text>
<text x="132.7" y="120.6" transform="rotate(-90 132.7 120.6)">A15</text>
<text x="135.3" y="120.6" transform="rotate(-90 135.3 120.6)">A16</text>
<text x="188.6" y="120.6" transform="rotate(-90 188.6 120.6)">A10</text>
<text x="191.1" y="120.6" transform="rotate(-90 191.1 120.6)">A11</text>
<text x="193.7" y="120.6" transform="rotate(-90 193.7 120.6)">A12</text>
<text x="196.2" y="120.6" transform="rotate(-90 196.2 120.6)">A13</text>
<text x="198.8" y="120.6" transform="rotate(-90 198.8 120.6)">A14</text>
<text x="201.3" y="120.6" transform="rotate(-90 201.3 120.6)">A15</text>
<text x="203.8" y="120.6" transform="rotate(-90 203.8 120.6)">A16</text>
<text x="11.3" y="126.9" transform="rotate(-90 11.3 126.9)">U?</text>
<text x="23.4" y="127.6">VCC</text>
<text x="64.1" y="127.6">GND</text>
<text x="79.9" y="126.9" transform="rotate(-90 79.9 126.9)">U?</text>
<text x="91.9" y="127.6">VCC</text>
<text x="132.7" y="127.6">GND</text>
<text x="148.5" y="126.9" transform="rotate(-90 148.5 126.9)">U?</text>
<text x="160.5" y="127.6">VCC</text>
<text x="201.3" y="127.6">GND</text>
<text x="13.6" y="132.9" transform="rotate(-90 13.6 132.9)">29F010-TSOP-SP</text>
<text x="26" y="134.1" transform="rotate(-90 26 134.1)">D0</text>
<text x="28.6" y="134.1" transform="rotate(-90 28.6 134.1)">D1</text>
<text x="31.1" y="134.1" transform="rotate(-90 31.1 134.1)">D2</text>
<text x="33.7" y="134.1" transform="rotate(-90 33.7 134.1)">D3</text>
<text x="36.2" y="134.1" transform="rotate(-90 36.2 134.1)">D4</text>
<text x="38.7" y="134.1" transform="rotate(-90 38.7 134.1)">D5</text>
<text x="41.3" y="134.1" transform="rotate(-90 41.3 134.1)">D6</text>
<text x="43.8" y="134.1" transform="rotate(-90 43.8 134.1)">D7</text>
<text x="48.9" y="134.1" transform="rotate(-90 48.9 134.1)">CE</text>
<text x="51.4" y="134.1" transform="rotate(-90 51.4 134.1)">OE</text>
<text x="54" y="134.1" transform="rotate(-90 54 134.1)">WE</text>
<text x="82.2" y="132.9" transform="rotate(-90 82.2 132.9)">29F010-TSOP-SP</text>
<text x="94.6" y="134.1" transform="rotate(-90 94.6 134.1)">D0</text>
<text x="97.2" y="134.1" transform="rotate(-90 97.2 134.1)">D1</text>
<text x="99.7" y="134.1" transform="rotate(-90 99.7 134.1)">D2</text>
<text x="102.2" y="134.1" transform="rotate(-90 102.2 134.1)">D3</text>
<text x="104.8" y="134.1" transform="rotate(-90 104.8 134.1)">D4</text>
<text x="107.3" y="134.1" transform="rotate(-90 107.3 134.1)">D5</text>
<text x="109.9" y="134.1" transform="rotate(-90 109.9 134.1)">D6</text>
<text x="112.4" y="134.1" transform="rotate(-90 112.4 134.1)">D7</text>
<text x="117.5" y="134.1" transform="rotate(-90 117.5 134.1)">CE</text>
<text x="120" y="134.1" transform="rotate(-90 120 134.1)">OE</text>
<text x="122.6" y="134.1" transform="rotate(-90 122.6 134.1)">WE</text>
<text x="150.8" y="132.9" transform="rotate(-90 150.8 132.9)">29F010-TSOP-SP</text>
<text x="163.2" y="134.1" transform="rotate(-90 163.2 134.1)">D0</text>
<text x="165.7" y="134.1" transform="rotate(-90 165.7 134.1)">D1</text>
<text x="168.3" y="134.1" transform="rotate(-90 168.3 134.1)">D2</text>
<text x="170.8" y="134.1" transform="rotate(-90 170.8 134.1)">D3</text>
<text x="173.4" y="134.1" transform="rotate(-90 173.4 134.1)">D4</text>
<text x="175.9" y="134.1" transform="rotate(-90 175.9 134.1)">D5</text>
<text x="178.4" y="134.1" transform="rotate(-90 178.4 134.1)">D6</text>
<text x="181" y="134.1" transform="rotate(-90 181 134.1)">D7</text>
<text x="186.1" y="134.1" transform="rotate(-90 186.1 134.1)">CE</text>
<text x="188.6" y="134.1" transform="rotate(-90 188.6 134.1)">OE</text>
<text x="191.1" y="134.1" transform="rotate(-90 191.1 134.1)">WE</text>
</g>
</svg>
